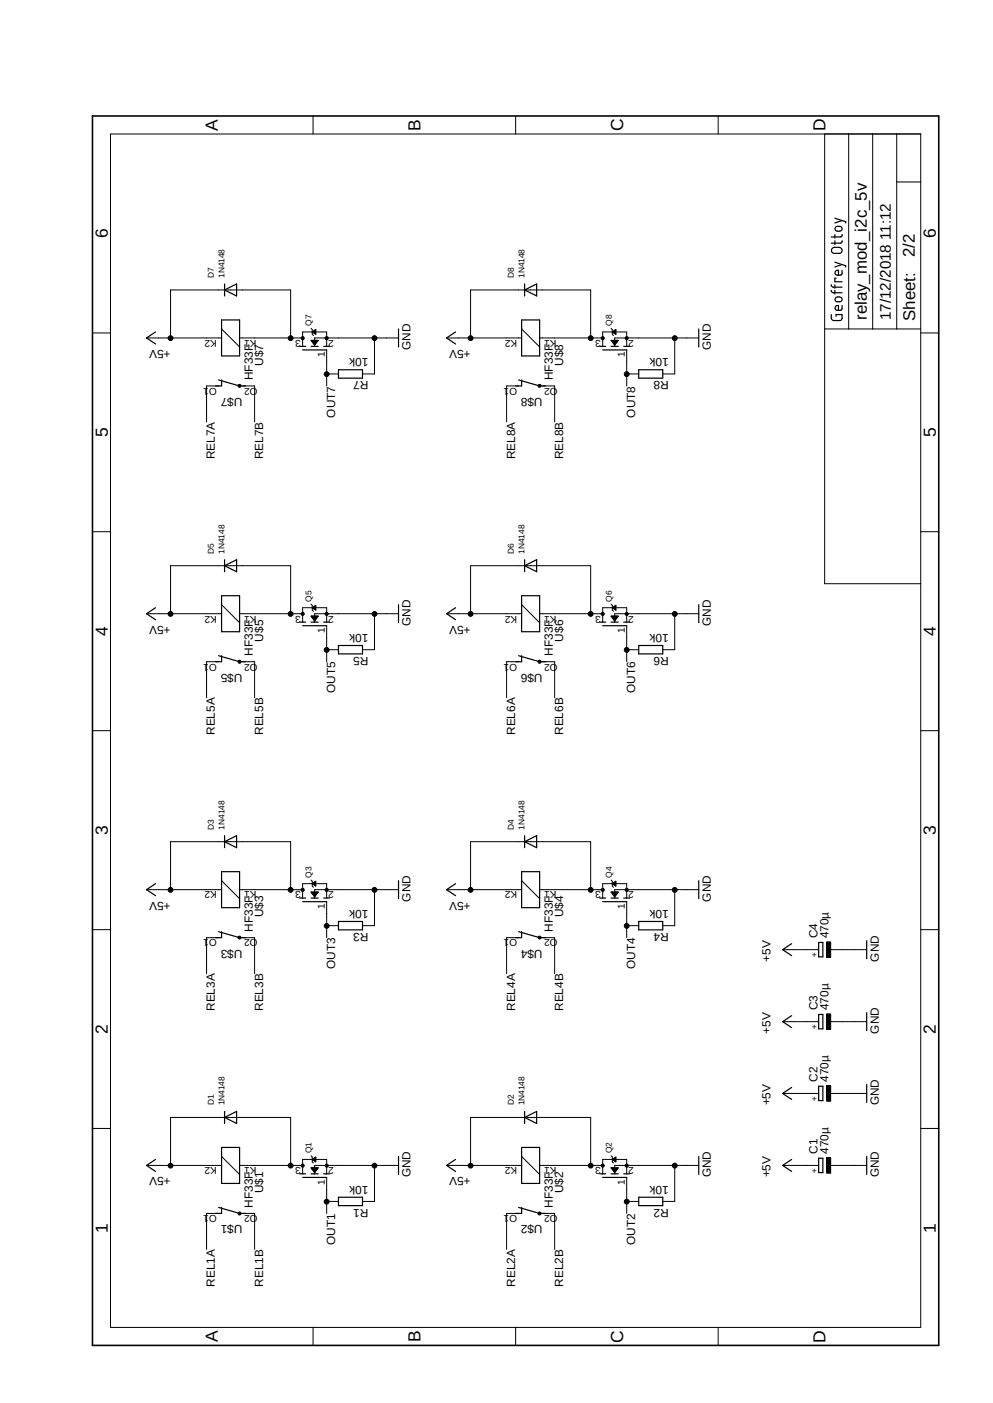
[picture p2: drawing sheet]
<svg xmlns="http://www.w3.org/2000/svg" width="210mm" height="297mm" viewBox="0 0 210 297" stroke-linecap="round" stroke-linejoin="round" font-family="sans-serif">
<path d="M19.2 24.2l179.9 261.2M199.1 24.2l-179.9 261.2" fill="none" stroke="#fff" stroke-width=".21"/>
<g fill="none" stroke="#000" stroke-width=".25">
<path d="M176 52.6l.2-.1a1.77 1.77 0 0 1 1.8 .1 .62 .62 0 0 1 0 .7 .62 .62 0 0 1-.5 .3h-1.1a.61 .61 0 0 1-.5-.3 .61 .61 0 0 1 .1-.7zM176.6 49.7v.7M176.6 51v.7M176.6 46.2l2.3 .7v.3M176.6 55.5l2.3 .8v.2M176.7 48.1a.91 .91 0 0 1 1.4 .2 .52 .52 0 0 1-.5 .6h-.5a.51 .51 0 0 1-.4-.8zM176.8 58.9h-.2v.7h1.5M178.1 57.2v.9l-.4 .2h-.6a.53 .53 0 0 1-.5-.7 .53 .53 0 0 1 .7-.4v1.1M178.1 51a.38 .38 0 0 1-.4 .5h-1.9M178.1 49.7a.38 .38 0 0 1-.4 .5h-1.9M178.1 56l-1.5 .5M178.1 46.7l-1.5 .5"/>
<path d="M32.9 70.3l-1.9 1.2 1.9 1.3M46.9 67.7h3.8v7.7h-3.8zM47.5 60.1v2.6M47.5 61.4l2.5-1.3v2.6zM63.4 73.3h1.2M64 74.1h5.1M65.8 73.3h1.5M68.5 73.3h1.2M71.6 78.3h5.1v1.8h-5.1zM84.3 69.6v3.8M96.4 70.3l-2 1.2 2 1.3M110.3 67.7h3.8v7.7h-3.8z"/>
<path d="M111 61.4l2.5-1.3v2.6zM111 60.1v2.6M126.8 73.3h1.3M127.5 74.1h5M129.2 73.3h1.6M131.9 73.3h1.3M135.1 78.3h5.1v1.8h-5.1zM147.8 69.6v3.8M175.8 66.6l.1 .9 .2 .3 1.5 .1 .4-.2 .1-1.1h-1.3v.4M175.8 61.5l.1 .3 .3 .2h1.9M175.8 60.3l.1 .3 .3 .2h1.9M176.6 60.3v.7"/>
<path d="M176.6 61.5v.7M176.7 63.1a.88 .88 0 0 1 1.4 .2 .47 .47 0 0 1-.5 .6h-.5a.49 .49 0 0 1-.5-.3 .49 .49 0 0 1 .1-.5zM178.1 64.7v.8l-.4 .2h-.6a.53 .53 0 0 1-.5-.7 .53 .53 0 0 1 .7-.3v1M46.2 80.4l4.5 1.3h1.2M46.9 80.4v1.3h-1.3M109.7 80.4l4.4 1.3h1.3M110.3 80.4v1.3h-1.2M47.5 118.5v2.5M47.5 119.8l2.5-1.3v2.5zM111 118.5v2.5M111 119.8l2.5-1.3v2.5zM32.9 128.7l-1.9 1.2 1.9 1.3"/>
<path d="M46.2 138.8l4.5 1.3h1.2M46.9 126.1h3.8v7.6h-3.8zM46.9 138.8v1.3h-1.3M63.4 131.7h1.2M64 132.5h5.1M65.8 131.7h1.5M68.5 131.7h1.2M71.6 136.7h5.1v1.7h-5.1zM84.3 128v3.8M96.4 128.7l-2 1.2 2 1.3M109.7 138.8l4.4 1.3h1.3M110.3 126.1h3.8v7.6h-3.8z"/>
<path d="M110.3 138.8v1.3h-1.2M126.8 131.7h1.3M127.5 132.5h5M129.2 131.7h1.6M131.9 131.7h1.3M135.1 136.7h5.1v1.7h-5.1zM147.8 128v3.8M47.5 178.2l2.5-1.3v2.6zM47.5 176.9v2.6M111 176.9v2.6M111 178.2l2.5-1.3v2.6zM32.9 187.1l-1.9 1.2 1.9 1.3"/>
<path d="M46.2 197.2l4.5 1.3h1.2M46.9 184.5h3.8v7.7h-3.8zM46.9 197.2v1.3h-1.3M63.4 190.1h1.2M64 190.9h5.1M65.8 190.1h1.5M68.5 190.1h1.2M71.6 195.1h5.1v1.7h-5.1zM84.3 186.4v3.8M96.4 187.1l-2 1.2 2 1.3M109.7 197.2l4.4 1.3h1.3M110.3 184.5h3.8v7.7h-3.8z"/>
<path d="M110.3 197.2v1.3h-1.2M126.8 190.1h1.3M127.5 190.9h5M129.2 190.1h1.6M131.9 190.1h1.3M135.1 195.1h5.1v1.7h-5.1zM147.8 186.4v3.8M167.4 199.8l-1.9 1.2 1.9 1.3M173.1 199.5h.9v3.1h-.9zM183.3 199.1v3.8M167.4 215l-1.9 1.3 1.9 1.3M173.1 214.8h.9v3h-.9z"/>
<path d="M183.3 214.4v3.8M47.5 235.3v2.5M47.5 236.6l2.5-1.3v2.5zM111 235.3v2.5M111 236.6l2.5-1.3v2.5zM167.4 230.2l-1.9 1.3 1.9 1.2M173.1 230h.9v3h-.9zM183.3 229.6v3.8M32.9 245.4l-1.9 1.3 1.9 1.3M46.2 255.6l4.5 1.3h1.2M46.9 242.9h3.8v7.6h-3.8zM46.9 255.6v1.3h-1.3"/>
<path d="M63.4 248.5h1.2M64 249.3h5.1M65.8 248.5h1.5M68.5 248.5h1.2M71.6 253.4h5.1v1.8h-5.1zM84.3 244.8v3.8M96.4 245.4l-2 1.3 2 1.3M109.7 255.6l4.4 1.3h1.3M110.3 242.9h3.8v7.6h-3.8zM110.3 255.6v1.3h-1.2M126.8 248.5h1.3M127.5 249.3h5"/>
<path d="M129.2 248.5h1.6M131.9 248.5h1.3M135.1 253.4h5.1v1.8h-5.1zM147.8 244.8v3.8M167.4 245.4l-1.9 1.3 1.9 1.3M173.1 245.2h.9v3h-.9zM183.3 244.8v3.8"/>
</g>
<g fill="none" stroke="#000" stroke-width=".21">
<path d="M23.4 28.4h171.3v252.6h-171.3zM66.2 24.6v3.8M109.1 24.6v3.8M151.9 24.6v3.8M174.4 28.4v95.2h20.3M179.5 28.4v41.2M184.6 28.4v41.2M189.7 38.5h5M189.7 28.4v41.2M19.6 70.5h3.8M31 71.5h15.9M36.1 71.5v-10.1h25.4v10.1"/>
<path d="M46.9 69.6l3.8 3.8M50.7 71.5h13.3M64 73.3v-3h5.1v3M65.8 72.1h1.5l-.8 1zM65.8 69.5l.2 .3v1l.3 .2M65.8 72.1h.1M65.9 72.1v.2M66 72.1v.2M66 70.3l.8-.5v1zM66.1 70.2v.1M66.1 72.1v.4M66.2 70.1v.3"/>
<path d="M66.2 72.1v.5M66.3 70.1v.3M66.3 72.1v.6M66.4 70v.5M66.4 72.1v.8M66.5 70v.6M66.5 72.1v.8M66.5 69.9v.7M66.6 69.8v.9M66.6 72.1v.8M66.7 69.8v.9M66.7 72.1v.7"/>
<path d="M66.8 72.1v.6M66.9 72.1v.5M67 72.1v.3M67.1 72.1v.2M67.2 72.1v.1M67.3 72.1h.1M69.1 74.1v7.6M69.1 79.2h2.5M79.2 71.5v7.7h-2.5M84.3 71.5h-17.8v1.8M94.4 71.5h15.9M99.5 71.5v-10.1h25.4v10.1"/>
<path d="M110.3 69.6l3.8 3.8M114.1 71.5h13.4M127.5 73.3v-3h5v3M129.2 69.5l.3 .3v1l.3 .2M129.2 72.1h1.6l-.8 1zM129.2 72.1h.1M129.3 72.1v.1M129.5 72.1v.2M129.5 70.3l.8-.5v1zM129.5 70.2v.1M129.5 72.1v.3M129.6 70.2v.2"/>
<path d="M129.6 72.1v.5M129.7 70.1v.3M129.7 72.1v.5M129.8 70.1v.3M129.8 72.1v.7M129.9 70v.5M129.9 72.1v.8M130 69.9v.7M130 72.1v.9M130 69.9v.8M130.1 69.8v.9M130.1 72.1v.8"/>
<path d="M130.2 69.8v.9M130.2 72.1v.6M130.3 72.1v.5M130.4 72.1v.4M130.5 72.1v.3M130.6 72.1v.2M130.7 72.1h.1M132.5 74.1v7.6M132.5 79.2h2.6M142.7 71.5v7.7h-2.5M147.8 71.5h-17.8v1.8M174.4 69.6h20.3"/>
<path d="M194.7 70.5h3.8M46.2 81.7h-2.5v7.6M50.4 81.4h.5l.1 .3-.1 .2h-.5zM51.3 81.7h2.5v7.6M109.7 81.7h-2.6v7.6M113.9 81.4h.4l.2 .3-.2 .2h-.4zM114.8 81.7h2.5v7.6M19.6 112.6h3.8M194.7 112.6h3.8M31 129.9h15.9M36.1 129.9v-10.1h25.4v10.1M46.9 128l3.8 3.8"/>
<path d="M50.4 139.9l.3-.2 .2 .2 .1 .2-.1 .2h-.5zM50.7 129.9h13.3M64 131.7v-3h5.1v3M65.8 130.4h1.5l-.8 1zM65.8 127.9l.2 .2v1.1l.3 .2M65.8 130.4v.1M65.9 130.4v.2M66 130.4v.4M66 128.7l.8-.6v1.1zM66.1 128.6v.1M66.1 130.4v.5M66.2 128.6v.2"/>
<path d="M66.2 130.4v.6M66.3 128.5v.3M66.3 130.4v.7M66.4 128.4v.5M66.4 130.4v.8M66.5 128.4v.5M66.5 130.4v1M66.5 128.3v.7M66.6 128.3v.8M66.6 130.4v.9M66.7 128.2v.9M66.7 130.4v.8"/>
<path d="M66.8 130.4v.7M66.9 130.4v.6M67 130.4v.5M67.1 130.4v.3M67.2 130.4v.2M67.3 130.4v.1M69.1 132.5v7.6M69.1 137.5h2.5M79.2 129.9v7.6h-2.5M84.3 129.9h-17.8v1.8M94.4 129.9h15.9M99.5 129.9v-10.1h25.4v10.1"/>
<path d="M110.3 128l3.8 3.8M113.9 139.9l.2-.2 .2 .2 .2 .2-.2 .2h-.4zM114.1 129.9h13.4M127.5 131.7v-3h5v3M129.2 127.9l.3 .2v1.1l.3 .2M129.2 130.4h1.6l-.8 1zM129.2 130.4v.1M129.3 130.4v.2M129.5 130.4v.3M129.5 128.7l.8-.6v1.1zM129.5 128.7h.1M129.5 130.4v.4"/>
<path d="M129.6 128.6v.1M129.6 130.4v.5M129.7 128.5v.3M129.7 130.4v.7M129.8 128.5v.4M129.8 130.4v.8M129.9 128.4v.5M129.9 130.4v.9M130 128.4v.6M130 130.4v1M130 128.3v.7M130.1 128.2v.9"/>
<path d="M130.1 130.4v.9M130.2 128.2v1M130.2 130.4v.7M130.3 130.4v.6M130.4 130.4v.5M130.5 130.4v.4M130.6 130.4v.3M130.7 130.4v.2M132.5 132.5v7.6M132.5 137.5h2.6M142.7 129.9v7.6h-2.5M147.8 129.9h-17.8v1.8"/>
<path d="M19.6 154.7h3.8M46.2 140.1h-2.5v7.6M51.3 140.1h2.5v7.6M109.7 140.1h-2.6v7.6M114.8 140.1h2.5v7.6M194.7 154.7h3.8M19.6 196.8h3.8M31 188.3h15.9M36.1 188.3v-10.1h25.4v10.1M46.2 198.5h-2.5v7.6M46.9 186.4l3.8 3.8M50.4 198.2h.5l.1 .3-.1 .2h-.5z"/>
<path d="M50.7 188.3h13.3M51.3 198.5h2.5v7.6M64 190.1v-3h5.1v3M65.8 186.3l.2 .3v1l.3 .2M65.8 188.8h1.5l-.8 1.1zM65.8 188.8v.1M65.9 188.8v.3M66 188.8v.3M66 187.1l.8-.5v1zM66.1 187v.1M66.1 188.8v.5M66.2 186.9v.3"/>
<path d="M66.2 188.8v.6M66.3 186.9v.3M66.3 188.8v.7M66.4 186.8v.5M66.4 188.8v.9M66.5 186.8v.6M66.5 188.8v.9M66.5 186.7v.7M66.6 186.6v.9M66.6 188.8v.9M66.7 186.6v.9M66.7 188.8v.8"/>
<path d="M66.8 188.8v.7M66.9 188.8v.6M67 188.8v.4M67.1 188.8v.3M67.2 188.8v.2M67.3 188.8v.1M69.1 190.9v7.6M69.1 196h2.5M79.2 188.3v7.7h-2.5M84.3 188.3h-17.8v1.8M94.4 188.3h15.9M99.5 188.3v-10.1h25.4v10.1"/>
<path d="M109.7 198.5h-2.6v7.6M110.3 186.4l3.8 3.8M113.9 198.2h.4l.2 .3-.2 .2h-.4zM114.1 188.3h13.4M114.8 198.5h2.5v7.6M127.5 190.1v-3h5v3M129.2 186.3l.3 .3v1l.3 .2M129.2 188.8h1.6l-.8 1.1zM129.2 188.8l.1 .1M129.3 188.8v.2M129.5 188.8v.3M129.5 187.1l.8-.5v1z"/>
<path d="M129.5 187v.1M129.5 188.8v.4M129.6 187v.2M129.6 188.8v.6M129.7 186.9v.3M129.7 188.8v.6M129.8 186.9v.4M129.8 188.8v.8M129.9 186.8v.5M129.9 188.8v.9M130 186.7v.7M130 188.8v1"/>
<path d="M130 186.7v.8M130.1 186.6v.9M130.1 188.8v.9M130.2 186.6v1M130.2 188.8v.7M130.3 188.8v.6M130.4 188.8v.5M130.5 188.8v.4M130.6 188.8v.3M130.7 188.8v.1M132.5 190.9v7.6M132.5 196h2.6"/>
<path d="M142.7 188.3v7.7h-2.5M147.8 188.3h-17.8v1.8M174.8 199.4h.9v3.3h-.9zM194.7 196.8h3.8M165.5 216.3h7.6M165.5 201h7.6M174.8 214.6h.9v3.3h-.9zM175.7 216.3h7.6M175.7 201h7.6M19.6 238.9h3.8M165.5 231.5h7.6M174.8 229.8h.9v3.3h-.9z"/>
<path d="M175.7 231.5h7.6M194.7 238.9h3.8M31 246.7h15.9M36.1 246.7v-10.1h25.4v10.1M46.2 256.9h-2.5v7.6M46.9 244.8l3.8 3.8M50.4 256.7l.3-.2 .2 .2 .1 .2-.1 .2h-.5zM50.7 246.7h13.3M51.3 256.9h2.5v7.6M64 248.5v-3.1h5.1v3.1M65.8 244.7l.2 .2v1.1l.3 .2M65.8 247.2h1.5l-.8 1z"/>
<path d="M65.8 247.2v.1M65.9 247.2v.2M66 247.2v.4M66 245.4l.8-.5v1.1zM66.1 245.4v.1M66.1 247.2v.5M66.2 245.4v.2M66.2 247.2v.6M66.3 245.3v.3M66.3 247.2v.7M66.4 245.2v.5M66.4 247.2v.8"/>
<path d="M66.5 245.2v.5M66.5 247.2v1M66.5 245.1v.7M66.6 245.1v.8M66.6 247.2v.9M66.7 245v.9M66.7 247.2v.8M66.8 247.2v.7M66.9 247.2v.6M67 247.2v.4M67.1 247.2v.3M67.2 247.2v.2"/>
<path d="M67.3 247.2v.1M69.1 249.3v7.6M69.1 254.3h2.5M79.2 246.7v7.6h-2.5M84.3 246.7h-17.8v1.8M94.4 246.7h15.9M99.5 246.7v-10.1h25.4v10.1M109.7 256.9h-2.6v7.6M110.3 244.8l3.8 3.8M113.9 256.7l.2-.2 .2 .2 .2 .2-.2 .2h-.4zM114.1 246.7h13.4M114.8 256.9h2.5v7.6"/>
<path d="M127.5 248.5v-3.1h5v3.1M129.2 244.7l.3 .2v1.1l.3 .2M129.2 247.2v.1M129.2 247.2h1.6l-.8 1zM129.3 247.2v.2M129.5 247.2v.3M129.5 245.4l.8-.5v1.1zM129.5 245.4v.1M129.5 247.2v.4M129.6 245.4v.1M129.6 247.2v.5M129.7 245.3v.3"/>
<path d="M129.7 247.2v.7M129.8 245.3v.4M129.8 247.2v.8M129.9 245.2v.5M129.9 247.2v.9M130 245.2v.6M130 247.2v1M130 245.1v.7M130.1 245v.9M130.1 247.2v.9M130.2 245v1M130.2 247.2v.7"/>
<path d="M130.3 247.2v.6M130.4 247.2v.5M130.5 247.2v.4M130.6 247.2v.3M130.7 247.2v.2M132.5 249.3v7.6M132.5 254.3h2.6M142.7 246.7v7.6h-2.5M147.8 246.7h-17.8v1.8M165.5 246.7h7.6M174.8 245.1h.9v3.3h-.9zM175.7 246.7h7.6"/>
<path d="M66.2 281v3.8M109.1 281v3.8M151.9 281v3.8"/>
<circle cx="36.1" cy="71.6" r=".51"/>
<circle cx="61.5" cy="71.6" r=".51"/>
<circle cx="64" cy="71.6" r=".33"/>
<circle cx="69.1" cy="79.2" r=".51"/>
<circle cx="69.1" cy="71.6" r=".33"/>
<circle cx="79.2" cy="71.6" r=".51"/>
<circle cx="99.5" cy="71.6" r=".51"/>
<circle cx="124.9" cy="71.6" r=".51"/>
<circle cx="127.5" cy="71.6" r=".33"/>
<circle cx="132.5" cy="79.2" r=".51"/>
<circle cx="132.6" cy="71.6" r=".33"/>
<circle cx="142.7" cy="71.6" r=".51"/>
<circle cx="36.1" cy="130" r=".51"/>
<circle cx="61.5" cy="130" r=".51"/>
<circle cx="64" cy="130" r=".33"/>
<circle cx="69.1" cy="137.6" r=".51"/>
<circle cx="69.1" cy="130" r=".33"/>
<circle cx="79.2" cy="130" r=".51"/>
<circle cx="99.5" cy="130" r=".51"/>
<circle cx="124.9" cy="130" r=".51"/>
<circle cx="127.5" cy="130" r=".33"/>
<circle cx="132.5" cy="137.6" r=".51"/>
<circle cx="132.6" cy="130" r=".33"/>
<circle cx="142.7" cy="130" r=".51"/>
<circle cx="36.1" cy="188.4" r=".51"/>
<circle cx="61.5" cy="188.4" r=".51"/>
<circle cx="64" cy="188.4" r=".33"/>
<circle cx="69.1" cy="196" r=".51"/>
<circle cx="69.1" cy="188.4" r=".33"/>
<circle cx="79.2" cy="188.4" r=".51"/>
<circle cx="99.5" cy="188.4" r=".51"/>
<circle cx="124.9" cy="188.4" r=".51"/>
<circle cx="127.5" cy="188.4" r=".33"/>
<circle cx="132.5" cy="196" r=".51"/>
<circle cx="132.6" cy="188.4" r=".33"/>
<circle cx="142.7" cy="188.4" r=".51"/>
<circle cx="36.1" cy="246.8" r=".51"/>
<circle cx="61.5" cy="246.8" r=".51"/>
<circle cx="64" cy="246.8" r=".33"/>
<circle cx="69.1" cy="254.4" r=".51"/>
<circle cx="69.1" cy="246.8" r=".33"/>
<circle cx="79.2" cy="246.8" r=".51"/>
<circle cx="99.5" cy="246.8" r=".51"/>
<circle cx="124.9" cy="246.8" r=".51"/>
<circle cx="127.5" cy="246.8" r=".33"/>
<circle cx="132.5" cy="254.4" r=".51"/>
<circle cx="132.6" cy="246.8" r=".33"/>
<circle cx="142.7" cy="246.8" r=".51"/>
</g>
<path d="M19.6 24.6h178.9v260.2h-178.9z" fill="none" stroke="#000" stroke-width=".34"/>
<g fill="#000">
<path d="M50.4 81.4h.5l.1 .3-.1 .2h-.5z" fill-rule="evenodd"/>
<path d="M113.9 81.4h.4l.2 .3-.2 .2h-.4z" fill-rule="evenodd"/>
<path d="M50.4 139.9l.3-.2 .2 .2 .1 .2-.1 .2h-.5z" fill-rule="evenodd"/>
<path d="M113.9 139.9l.2-.2 .2 .2 .2 .2-.2 .2h-.4z" fill-rule="evenodd"/>
<path d="M50.4 198.2h.5l.1 .3-.1 .2h-.5z" fill-rule="evenodd"/>
<path d="M113.9 198.2h.4l.2 .3-.2 .2h-.4z" fill-rule="evenodd"/>
<path d="M174.8 214.6h.9v3.3h-.9z" fill-rule="evenodd"/>
<path d="M174.8 199.4h.9v3.3h-.9z" fill-rule="evenodd"/>
<path d="M174.8 229.8h.9v3.3h-.9z" fill-rule="evenodd"/>
<path d="M50.4 256.7l.3-.2 .2 .2 .1 .2-.1 .2h-.5z" fill-rule="evenodd"/>
<path d="M113.9 256.7l.2-.2 .2 .2 .2 .2-.2 .2h-.4z" fill-rule="evenodd"/>
<path d="M174.8 245.1h.9v3.3h-.9z" fill-rule="evenodd"/>
<circle cx="36.1" cy="71.6" r=".51"/>
<circle cx="61.5" cy="71.6" r=".51"/>
<circle cx="64" cy="71.6" r=".33"/>
<circle cx="69.1" cy="79.2" r=".51"/>
<circle cx="69.1" cy="71.6" r=".33"/>
<circle cx="79.2" cy="71.6" r=".51"/>
<circle cx="99.5" cy="71.6" r=".51"/>
<circle cx="124.9" cy="71.6" r=".51"/>
<circle cx="127.5" cy="71.6" r=".33"/>
<circle cx="132.5" cy="79.2" r=".51"/>
<circle cx="132.6" cy="71.6" r=".33"/>
<circle cx="142.7" cy="71.6" r=".51"/>
<circle cx="36.1" cy="130" r=".51"/>
<circle cx="61.5" cy="130" r=".51"/>
<circle cx="64" cy="130" r=".33"/>
<circle cx="69.1" cy="137.6" r=".51"/>
<circle cx="69.1" cy="130" r=".33"/>
<circle cx="79.2" cy="130" r=".51"/>
<circle cx="99.5" cy="130" r=".51"/>
<circle cx="124.9" cy="130" r=".51"/>
<circle cx="127.5" cy="130" r=".33"/>
<circle cx="132.5" cy="137.6" r=".51"/>
<circle cx="132.6" cy="130" r=".33"/>
<circle cx="142.7" cy="130" r=".51"/>
<circle cx="36.1" cy="188.4" r=".51"/>
<circle cx="61.5" cy="188.4" r=".51"/>
<circle cx="64" cy="188.4" r=".33"/>
<circle cx="69.1" cy="196" r=".51"/>
<circle cx="69.1" cy="188.4" r=".33"/>
<circle cx="79.2" cy="188.4" r=".51"/>
<circle cx="99.5" cy="188.4" r=".51"/>
<circle cx="124.9" cy="188.4" r=".51"/>
<circle cx="127.5" cy="188.4" r=".33"/>
<circle cx="132.5" cy="196" r=".51"/>
<circle cx="132.6" cy="188.4" r=".33"/>
<circle cx="142.7" cy="188.4" r=".51"/>
<circle cx="36.1" cy="246.8" r=".51"/>
<circle cx="61.5" cy="246.8" r=".51"/>
<circle cx="64" cy="246.8" r=".33"/>
<circle cx="69.1" cy="254.4" r=".51"/>
<circle cx="69.1" cy="246.8" r=".33"/>
<circle cx="79.2" cy="246.8" r=".51"/>
<circle cx="99.5" cy="246.8" r=".51"/>
<circle cx="124.9" cy="246.8" r=".51"/>
<circle cx="127.5" cy="246.8" r=".33"/>
<circle cx="132.5" cy="254.4" r=".51"/>
<circle cx="132.6" cy="246.8" r=".33"/>
<circle cx="142.7" cy="246.8" r=".51"/>
</g>
<g font-size="3.7">
<text x="46.1" y="27.7" transform="rotate(-90 46.1 27.7)">A</text>
<text x="88.9" y="27.7" transform="rotate(-90 88.9 27.7)">B</text>
<text x="131.8" y="27.8" transform="rotate(-90 131.8 27.8)">C</text>
<text x="174.6" y="27.8" transform="rotate(-90 174.6 27.8)">D</text>
<text x="22.8" y="50.4" transform="rotate(-90 22.8 50.4)">6</text>
<text x="198" y="50.4" transform="rotate(-90 198 50.4)">6</text>
<text x="22.8" y="92.5" transform="rotate(-90 22.8 92.5)">5</text>
<text x="198" y="92.5" transform="rotate(-90 198 92.5)">5</text>
<text x="22.8" y="134.7" transform="rotate(-90 22.8 134.7)">4</text>
<text x="198" y="134.7" transform="rotate(-90 198 134.7)">4</text>
<text x="22.8" y="176.7" transform="rotate(-90 22.8 176.7)">3</text>
<text x="198" y="176.7" transform="rotate(-90 198 176.7)">3</text>
<text x="22.8" y="218.9" transform="rotate(-90 22.8 218.9)">2</text>
<text x="198" y="218.9" transform="rotate(-90 198 218.9)">2</text>
<text x="22.8" y="261" transform="rotate(-90 22.8 261)">1</text>
<text x="198" y="261" transform="rotate(-90 198 261)">1</text>
<text x="46.1" y="284.1" transform="rotate(-90 46.1 284.1)">A</text>
<text x="88.9" y="284.1" transform="rotate(-90 88.9 284.1)">B</text>
<text x="131.8" y="284.2" transform="rotate(-90 131.8 284.2)">C</text>
<text x="174.6" y="284.2" transform="rotate(-90 174.6 284.2)">D</text>
</g>
<g font-size="3.6">
<text x="193.5" y="54.4" transform="rotate(-90 193.5 54.4)">2/2</text>
<text x="183.3" y="67.7" transform="rotate(-90 183.3 67.7)">relay_mod_i2c_5v</text>
<text x="193.6" y="68" transform="rotate(-90 193.6 68)">Sheet:</text>
</g>
<text font-size="3.2" x="188.4" y="67.7" transform="rotate(-90 188.4 67.7)">17/12/2018 11:12</text>
<g font-size="2.5">
<text x="36.1" y="74.1" transform="rotate(-180 36.1 74.1)">+5V</text>
<text x="55.6" y="77.4" transform="rotate(-90 55.6 77.4)">U$7</text>
<text x="77.9" y="75.9" transform="rotate(-180 77.9 75.9)">10k</text>
<text x="86.8" y="74.1" transform="rotate(-90 86.8 74.1)">GND</text>
<text x="99.5" y="74.1" transform="rotate(-180 99.5 74.1)">+5V</text>
<text x="119.1" y="77.4" transform="rotate(-90 119.1 77.4)">U$8</text>
<text x="141.4" y="75.9" transform="rotate(-180 141.4 75.9)">10k</text>
<text x="150.3" y="74.1" transform="rotate(-90 150.3 74.1)">GND</text>
<text x="53.5" y="80.5" transform="rotate(-90 53.5 80.5)">HF33F</text>
<text x="77.9" y="80.6" transform="rotate(-180 77.9 80.6)">R7</text>
<text x="116.9" y="80.5" transform="rotate(-90 116.9 80.5)">HF33F</text>
<text x="141.4" y="80.6" transform="rotate(-180 141.4 80.6)">R8</text>
<text x="51.3" y="84.2" transform="rotate(-180 51.3 84.2)">U$7</text>
<text x="70.9" y="88.4" transform="rotate(-90 70.9 88.4)">OUT7</text>
<text x="114.8" y="84.2" transform="rotate(-180 114.8 84.2)">U$8</text>
<text x="134.3" y="88.4" transform="rotate(-90 134.3 88.4)">OUT8</text>
<text x="45.5" y="97.2" transform="rotate(-90 45.5 97.2)">REL7A</text>
<text x="55.6" y="97.2" transform="rotate(-90 55.6 97.2)">REL7B</text>
<text x="108.9" y="97.2" transform="rotate(-90 108.9 97.2)">REL8A</text>
<text x="119.1" y="97.2" transform="rotate(-90 119.1 97.2)">REL8B</text>
<text x="36.1" y="132.5" transform="rotate(-180 36.1 132.5)">+5V</text>
<text x="55.6" y="135.8" transform="rotate(-90 55.6 135.8)">U$5</text>
<text x="77.9" y="134.2" transform="rotate(-180 77.9 134.2)">10k</text>
<text x="86.8" y="132.5" transform="rotate(-90 86.8 132.5)">GND</text>
<text x="99.5" y="132.5" transform="rotate(-180 99.5 132.5)">+5V</text>
<text x="119.1" y="135.8" transform="rotate(-90 119.1 135.8)">U$6</text>
<text x="141.4" y="134.2" transform="rotate(-180 141.4 134.2)">10k</text>
<text x="150.3" y="132.5" transform="rotate(-90 150.3 132.5)">GND</text>
<text x="51.3" y="142.6" transform="rotate(-180 51.3 142.6)">U$5</text>
<text x="53.5" y="138.9" transform="rotate(-90 53.5 138.9)">HF33F</text>
<text x="77.9" y="139.1" transform="rotate(-180 77.9 139.1)">R5</text>
<text x="114.8" y="142.6" transform="rotate(-180 114.8 142.6)">U$6</text>
<text x="116.9" y="138.9" transform="rotate(-90 116.9 138.9)">HF33F</text>
<text x="141.4" y="139.1" transform="rotate(-180 141.4 139.1)">R6</text>
<text x="70.9" y="146.8" transform="rotate(-90 70.9 146.8)">OUT5</text>
<text x="134.3" y="146.8" transform="rotate(-90 134.3 146.8)">OUT6</text>
<text x="45.5" y="155.6" transform="rotate(-90 45.5 155.6)">REL5A</text>
<text x="55.6" y="155.6" transform="rotate(-90 55.6 155.6)">REL5B</text>
<text x="108.9" y="155.6" transform="rotate(-90 108.9 155.6)">REL6A</text>
<text x="119.1" y="155.6" transform="rotate(-90 119.1 155.6)">REL6B</text>
<text x="36.1" y="190.9" transform="rotate(-180 36.1 190.9)">+5V</text>
<text x="86.8" y="190.9" transform="rotate(-90 86.8 190.9)">GND</text>
<text x="99.5" y="190.9" transform="rotate(-180 99.5 190.9)">+5V</text>
<text x="150.3" y="190.9" transform="rotate(-90 150.3 190.9)">GND</text>
<text x="53.5" y="197.3" transform="rotate(-90 53.5 197.3)">HF33F</text>
<text x="55.6" y="194.2" transform="rotate(-90 55.6 194.2)">U$3</text>
<text x="77.9" y="192.7" transform="rotate(-180 77.9 192.7)">10k</text>
<text x="77.9" y="197.4" transform="rotate(-180 77.9 197.4)">R3</text>
<text x="116.9" y="197.3" transform="rotate(-90 116.9 197.3)">HF33F</text>
<text x="119.1" y="194.2" transform="rotate(-90 119.1 194.2)">U$4</text>
<text x="141.4" y="192.7" transform="rotate(-180 141.4 192.7)">10k</text>
<text x="141.4" y="197.4" transform="rotate(-180 141.4 197.4)">R4</text>
<text x="51.3" y="201" transform="rotate(-180 51.3 201)">U$3</text>
<text x="114.8" y="201" transform="rotate(-180 114.8 201)">U$4</text>
<text x="163" y="203.6" transform="rotate(-90 163 203.6)">+5V</text>
<text x="172.9" y="198.6" transform="rotate(-90 172.9 198.6)">C4</text>
<text x="175.2" y="198.6" transform="rotate(-90 175.2 198.6)">470µ</text>
<text x="185.8" y="203.6" transform="rotate(-90 185.8 203.6)">GND</text>
<text x="70.9" y="205.2" transform="rotate(-90 70.9 205.2)">OUT3</text>
<text x="134.3" y="205.2" transform="rotate(-90 134.3 205.2)">OUT4</text>
<text x="45.5" y="214" transform="rotate(-90 45.5 214)">REL3A</text>
<text x="55.6" y="214" transform="rotate(-90 55.6 214)">REL3B</text>
<text x="108.9" y="214" transform="rotate(-90 108.9 214)">REL4A</text>
<text x="119.1" y="214" transform="rotate(-90 119.1 214)">REL4B</text>
<text x="172.9" y="213.9" transform="rotate(-90 172.9 213.9)">C3</text>
<text x="175.2" y="213.9" transform="rotate(-90 175.2 213.9)">470µ</text>
<text x="163" y="218.8" transform="rotate(-90 163 218.8)">+5V</text>
<text x="185.8" y="218.8" transform="rotate(-90 185.8 218.8)">GND</text>
<text x="172.9" y="229.1" transform="rotate(-90 172.9 229.1)">C2</text>
<text x="175.2" y="229.1" transform="rotate(-90 175.2 229.1)">470µ</text>
<text x="163" y="234" transform="rotate(-90 163 234)">+5V</text>
<text x="185.8" y="234" transform="rotate(-90 185.8 234)">GND</text>
<text x="172.9" y="244.3" transform="rotate(-90 172.9 244.3)">C1</text>
<text x="175.2" y="244.3" transform="rotate(-90 175.2 244.3)">470µ</text>
<text x="36.1" y="249.3" transform="rotate(-180 36.1 249.3)">+5V</text>
<text x="77.9" y="251" transform="rotate(-180 77.9 251)">10k</text>
<text x="86.8" y="249.3" transform="rotate(-90 86.8 249.3)">GND</text>
<text x="99.5" y="249.3" transform="rotate(-180 99.5 249.3)">+5V</text>
<text x="141.4" y="251" transform="rotate(-180 141.4 251)">10k</text>
<text x="150.3" y="249.3" transform="rotate(-90 150.3 249.3)">GND</text>
<text x="163" y="249.3" transform="rotate(-90 163 249.3)">+5V</text>
<text x="185.8" y="249.3" transform="rotate(-90 185.8 249.3)">GND</text>
<text x="53.5" y="255.7" transform="rotate(-90 53.5 255.7)">HF33F</text>
<text x="55.6" y="252.6" transform="rotate(-90 55.6 252.6)">U$1</text>
<text x="77.9" y="255.9" transform="rotate(-180 77.9 255.9)">R1</text>
<text x="116.9" y="255.7" transform="rotate(-90 116.9 255.7)">HF33F</text>
<text x="119.1" y="252.6" transform="rotate(-90 119.1 252.6)">U$2</text>
<text x="141.4" y="255.9" transform="rotate(-180 141.4 255.9)">R2</text>
<text x="51.3" y="259.4" transform="rotate(-180 51.3 259.4)">U$1</text>
<text x="70.9" y="263.6" transform="rotate(-90 70.9 263.6)">OUT1</text>
<text x="114.8" y="259.4" transform="rotate(-180 114.8 259.4)">U$2</text>
<text x="134.3" y="263.6" transform="rotate(-90 134.3 263.6)">OUT2</text>
<text x="45.5" y="272.4" transform="rotate(-90 45.5 272.4)">REL1A</text>
<text x="55.6" y="272.4" transform="rotate(-90 55.6 272.4)">REL1B</text>
<text x="108.9" y="272.4" transform="rotate(-90 108.9 272.4)">REL2A</text>
<text x="119.1" y="272.4" transform="rotate(-90 119.1 272.4)">REL2B</text>
</g>
<g font-size="2.1">
<text x="45.8" y="71.9" transform="rotate(-180 45.8 71.9)">K2</text>
<text x="54.2" y="71.9" transform="rotate(-180 54.2 71.9)">K1</text>
<text x="63.6" y="71.9" transform="rotate(-180 63.6 71.9)">3</text>
<text x="70.6" y="71.9" transform="rotate(-180 70.6 71.9)">2</text>
<text x="109.3" y="71.9" transform="rotate(-180 109.3 71.9)">K2</text>
<text x="117.7" y="71.9" transform="rotate(-180 117.7 71.9)">K1</text>
<text x="127.1" y="71.9" transform="rotate(-180 127.1 71.9)">3</text>
<text x="134.1" y="71.9" transform="rotate(-180 134.1 71.9)">2</text>
<text x="68.7" y="75.6" transform="rotate(-90 68.7 75.6)">1</text>
<text x="132.2" y="75.6" transform="rotate(-90 132.2 75.6)">1</text>
<text x="45.8" y="82" transform="rotate(-180 45.8 82)">O1</text>
<text x="54.5" y="82" transform="rotate(-180 54.5 82)">O2</text>
<text x="109.3" y="82" transform="rotate(-180 109.3 82)">O1</text>
<text x="117.9" y="82" transform="rotate(-180 117.9 82)">O2</text>
<text x="45.8" y="130.3" transform="rotate(-180 45.8 130.3)">K2</text>
<text x="54.2" y="130.3" transform="rotate(-180 54.2 130.3)">K1</text>
<text x="63.6" y="130.3" transform="rotate(-180 63.6 130.3)">3</text>
<text x="70.6" y="130.3" transform="rotate(-180 70.6 130.3)">2</text>
<text x="109.3" y="130.3" transform="rotate(-180 109.3 130.3)">K2</text>
<text x="117.7" y="130.3" transform="rotate(-180 117.7 130.3)">K1</text>
<text x="127.1" y="130.3" transform="rotate(-180 127.1 130.3)">3</text>
<text x="134.1" y="130.3" transform="rotate(-180 134.1 130.3)">2</text>
<text x="68.7" y="134" transform="rotate(-90 68.7 134)">1</text>
<text x="132.2" y="134" transform="rotate(-90 132.2 134)">1</text>
<text x="45.8" y="140.5" transform="rotate(-180 45.8 140.5)">O1</text>
<text x="54.5" y="140.5" transform="rotate(-180 54.5 140.5)">O2</text>
<text x="109.3" y="140.5" transform="rotate(-180 109.3 140.5)">O1</text>
<text x="117.9" y="140.5" transform="rotate(-180 117.9 140.5)">O2</text>
<text x="45.8" y="188.7" transform="rotate(-180 45.8 188.7)">K2</text>
<text x="54.2" y="188.7" transform="rotate(-180 54.2 188.7)">K1</text>
<text x="63.6" y="188.7" transform="rotate(-180 63.6 188.7)">3</text>
<text x="70.6" y="188.7" transform="rotate(-180 70.6 188.7)">2</text>
<text x="109.3" y="188.7" transform="rotate(-180 109.3 188.7)">K2</text>
<text x="117.7" y="188.7" transform="rotate(-180 117.7 188.7)">K1</text>
<text x="127.1" y="188.7" transform="rotate(-180 127.1 188.7)">3</text>
<text x="134.1" y="188.7" transform="rotate(-180 134.1 188.7)">2</text>
<text x="68.7" y="192.4" transform="rotate(-90 68.7 192.4)">1</text>
<text x="132.2" y="192.4" transform="rotate(-90 132.2 192.4)">1</text>
<text x="45.8" y="198.8" transform="rotate(-180 45.8 198.8)">O1</text>
<text x="54.5" y="198.8" transform="rotate(-180 54.5 198.8)">O2</text>
<text x="109.3" y="198.8" transform="rotate(-180 109.3 198.8)">O1</text>
<text x="117.9" y="198.8" transform="rotate(-180 117.9 198.8)">O2</text>
<text x="45.8" y="247.1" transform="rotate(-180 45.8 247.1)">K2</text>
<text x="54.2" y="247.1" transform="rotate(-180 54.2 247.1)">K1</text>
<text x="63.6" y="247.1" transform="rotate(-180 63.6 247.1)">3</text>
<text x="68.7" y="250.8" transform="rotate(-90 68.7 250.8)">1</text>
<text x="70.6" y="247.1" transform="rotate(-180 70.6 247.1)">2</text>
<text x="109.3" y="247.1" transform="rotate(-180 109.3 247.1)">K2</text>
<text x="117.7" y="247.1" transform="rotate(-180 117.7 247.1)">K1</text>
<text x="127.1" y="247.1" transform="rotate(-180 127.1 247.1)">3</text>
<text x="132.2" y="250.8" transform="rotate(-90 132.2 250.8)">1</text>
<text x="134.1" y="247.1" transform="rotate(-180 134.1 247.1)">2</text>
<text x="45.8" y="257.3" transform="rotate(-180 45.8 257.3)">O1</text>
<text x="54.5" y="257.3" transform="rotate(-180 54.5 257.3)">O2</text>
<text x="109.3" y="257.3" transform="rotate(-180 109.3 257.3)">O1</text>
<text x="117.9" y="257.3" transform="rotate(-180 117.9 257.3)">O2</text>
</g>
<g font-size="1.8">
<text x="45.2" y="58.8" transform="rotate(-90 45.2 58.8)">D7</text>
<text x="47.5" y="58.8" transform="rotate(-90 47.5 58.8)">1N4148</text>
<text x="108.7" y="58.8" transform="rotate(-90 108.7 58.8)">D8</text>
<text x="111" y="58.8" transform="rotate(-90 111 58.8)">1N4148</text>
<text x="65.9" y="69" transform="rotate(-90 65.9 69)">Q7</text>
<text x="129.4" y="69" transform="rotate(-90 129.4 69)">Q8</text>
<text x="45.2" y="117.2" transform="rotate(-90 45.2 117.2)">D5</text>
<text x="47.5" y="117.2" transform="rotate(-90 47.5 117.2)">1N4148</text>
<text x="108.7" y="117.2" transform="rotate(-90 108.7 117.2)">D6</text>
<text x="111" y="117.2" transform="rotate(-90 111 117.2)">1N4148</text>
<text x="65.9" y="127.4" transform="rotate(-90 65.9 127.4)">Q5</text>
<text x="129.4" y="127.4" transform="rotate(-90 129.4 127.4)">Q6</text>
<text x="45.2" y="175.6" transform="rotate(-90 45.2 175.6)">D3</text>
<text x="47.5" y="175.6" transform="rotate(-90 47.5 175.6)">1N4148</text>
<text x="108.7" y="175.6" transform="rotate(-90 108.7 175.6)">D4</text>
<text x="111" y="175.6" transform="rotate(-90 111 175.6)">1N4148</text>
<text x="65.9" y="185.8" transform="rotate(-90 65.9 185.8)">Q3</text>
<text x="129.4" y="185.8" transform="rotate(-90 129.4 185.8)">Q4</text>
<text x="172.8" y="201.6" transform="rotate(-180 172.8 201.6)">+</text>
<text x="172.8" y="216.8" transform="rotate(-180 172.8 216.8)">+</text>
<text x="172.8" y="232.1" transform="rotate(-180 172.8 232.1)">+</text>
<text x="45.2" y="234" transform="rotate(-90 45.2 234)">D1</text>
<text x="47.5" y="234" transform="rotate(-90 47.5 234)">1N4148</text>
<text x="108.7" y="234" transform="rotate(-90 108.7 234)">D2</text>
<text x="111" y="234" transform="rotate(-90 111 234)">1N4148</text>
<text x="65.9" y="244.2" transform="rotate(-90 65.9 244.2)">Q1</text>
<text x="129.4" y="244.2" transform="rotate(-90 129.4 244.2)">Q2</text>
<text x="172.8" y="247.3" transform="rotate(-180 172.8 247.3)">+</text>
</g>
</svg>
